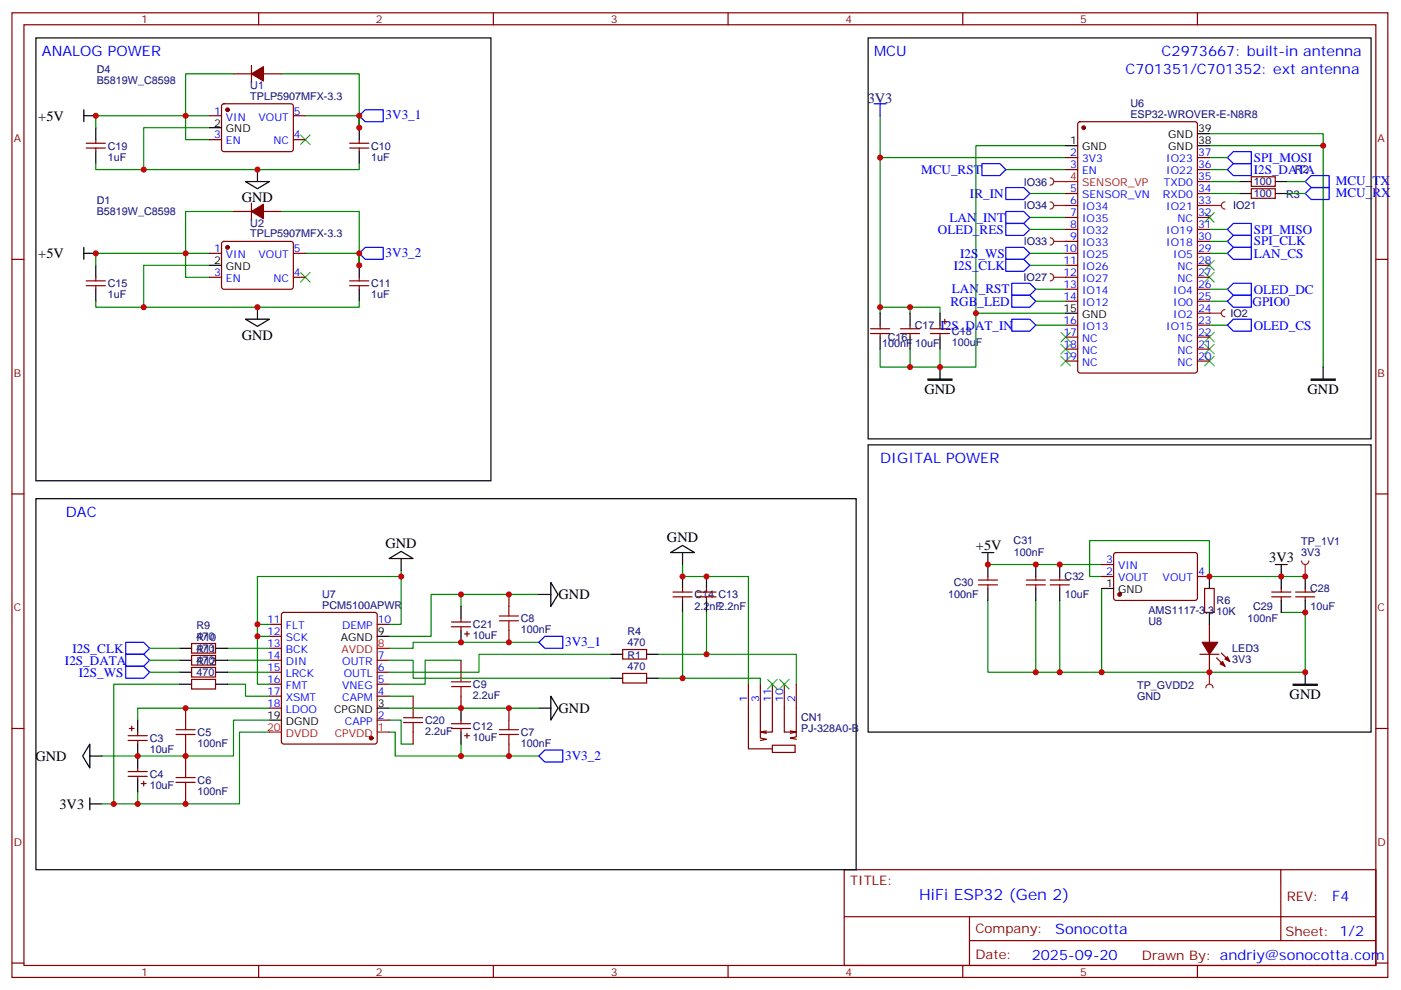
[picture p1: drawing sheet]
<svg xmlns="http://www.w3.org/2000/svg" width="413mm" height="292mm" viewBox="0 0 413 292" stroke-linecap="round" stroke-linejoin="round" font-family="sans-serif">
<g fill="none" stroke="#870000" stroke-width=".35">
<path d="M3.5 3.8h405.4v284.3h-405.4zM7.1 7.3h398.2v277.3h-398.2zM76.2 3.8v3.5M145.3 3.8v3.5M214.5 3.8v3.5M283.6 3.8v3.5M352.8 3.8v3.5M368.7 55.6h7v2.9h-7zM368.7 52.1h7v2.8h-7zM3.5 76.4h3.6M405.3 76.4h3.6M256.5 96.9h5.6"/>
<path d="M256.5 98.3h5.6M259.3 95.8v1.1M259.3 98.3v1.1M265.3 96.9h5.6M265.3 98.3h5.6M268.1 95.8v1.1M268.1 98.3v1.1M274.1 96.9h5.7M274.1 98.3h5.7M276.9 95.8v1.1M276.9 98.3v1.1M277.6 94.8h1.4"/>
<path d="M278.3 94.1v1.4M3.5 145.6h3.6M405.3 145.6h3.6M3.5 214.7h3.6M405.3 214.7h3.6M248.7 256.4h156.6v28.2h-156.6zM377.3 256.4v20.9M248.7 270.2h156.5M285.6 277.3h119.6M285.6 270.2v14.1M3.5 283.9h3.6M76.2 284.6v3.5"/>
<path d="M145.3 284.6v3.5M214.5 284.6v3.5M283.6 284.6v3.5M352.8 284.6v3.5M405.3 283.9h3.6"/>
</g>
<g fill="none" stroke="#008700" stroke-width=".35">
<path d="M259.3 34.1v12.4h54.7M356.3 39.4h33.5v68.8M259.3 46.5v45.8M296.3 50h17.7M303.4 57h10.6M314 42.9h-26.5v49.4M356.3 57h8.8M356.3 50h5.3M356.3 42.9h33.5M356.3 53.5h8.8M356.3 46.5h5.3M303.4 78.2h10.6"/>
<path d="M303.4 64.1h10.6M303.4 74.7h10.6M356.3 67.6h5.3M356.3 74.7h5.3M356.3 71.2h5.3M259.3 90.6h8.8v1.7M268.1 90.6h8.8v1.7M305.2 88.8h8.8M305.2 85.3h8.8M314 92.3h-26.5v15.9h-10.6v-5.3M356.3 88.8h5.3M259.3 102.9v5.3h8.8"/>
<path d="M268.1 102.9v5.3h8.8"/>
</g>
<g fill="none" stroke="#00f" stroke-width=".35">
<path d="M257.5 30.6h3.6M259.3 30.6v3.5M289.3 48.2h5.3l1.7 1.8-1.7 1.8h-5.3zM296.3 55.3h5.3l1.8 1.7-1.8 1.8h-5.3zM361.6 50l1.8-1.8h5.3v3.6h-5.3zM361.6 46.5l1.8-1.8h5.3v3.5h-5.3zM384.5 53.5l1.8-1.7h5.3v3.5h-5.3zM384.5 57l1.8-1.7h5.3v3.5h-5.3zM296.3 62.3h5.3l1.8 1.8-1.8 1.8h-5.3zM296.3 72.9h5.3l1.8 1.8-1.8 1.7h-5.3zM296.3 76.4h5.3l1.8 1.8-1.8 1.8h-5.3zM361.6 67.6l1.8-1.7h5.3v3.5h-5.3z"/>
<path d="M361.6 71.2l1.8-1.8h5.3v3.5h-5.3zM361.6 74.7l1.8-1.8h5.3v3.5h-5.3zM298.1 83.5h5.3l1.8 1.8-1.8 1.7h-5.3zM298.1 87h5.3l1.8 1.8-1.8 1.8h-5.3zM361.6 88.8l1.8-1.8h5.3v3.6h-5.3z"/>
</g>
<path d="M273.4 111.7h7.1v.4h-7.1zM386.3 111.7h7v.4h-7z" fill="#000" stroke="#000" stroke-width=".35"/>
<g fill="none" stroke="#000" stroke-width=".35">
<path d="M255.8 11.2h148.1v118.2h-148.1zM365.1 57h3.6M365.1 53.5h3.6M375.7 57h3.5M375.7 53.5h3.5M259.3 92.3v3.5M259.3 99.4v3.5M268.1 92.3v3.5M268.1 99.4v3.5M276.9 92.3v3.5M276.9 99.4v3.5M276.9 108.2v3.5"/>
<path d="M389.8 108.2v3.5"/>
</g>
<g fill="none" stroke="#3c3" stroke-width=".35">
<path d="M354.9 76.8l2.8 2.8M354.9 62.7l2.8 2.8M357.7 76.8l-2.8 2.8M357.7 62.7l-2.8 2.8M312.6 98l2.8 2.8M315.4 98l-2.8 2.8M354.9 80.3l2.8 2.8M354.9 98l2.8 2.8M357.7 80.3l-2.8 2.8M357.7 98l-2.8 2.8M312.6 101.5l2.8 2.8M312.6 105l2.8 2.8"/>
<path d="M315.4 105l-2.8 2.8M315.4 101.5l-2.8 2.8M354.9 105l2.8 2.8M354.9 101.5l2.8 2.8M357.7 105l-2.8 2.8M357.7 101.5l-2.8 2.8"/>
</g>
<path d="M356.3 92.3h3.5M360.9 91.3a1.06 1.06 0 0 0-1.1 1 1.06 1.06 0 0 0 1.1 1.1" fill="none" stroke="#8c2424" stroke-width=".35"/>
<circle cx="356.3" cy="92.3" r=".18" fill="#8c2424"/>
<path d="M309.4 52.5a1.06 1.06 0 0 1 1 1 1.06 1.06 0 0 1-1 1.1M310.4 53.5h3.6" fill="none" stroke="#8c2424" stroke-width=".35"/>
<circle cx="314" cy="53.5" r=".18" fill="#8c2424"/>
<g fill="none" stroke="#a10000" stroke-width=".35">
<path d="M149.9 178.8v2.8M135.8 198.2v2.8M147.1 183h5.7M147.1 181.6h5.7M149.9 183v2.8M51.9 216.5h5.6M51.9 215.1h5.6M54.7 212.3v2.8M54.7 216.5v2.8M118.9 211.6h5.6M118.9 213h5.6M121.7 208.7v2.9"/>
<path d="M121.7 213v2.8M133 201h5.6M133 202.4h5.6M135.8 202.4v2.8M147.1 216.5h5.7M147.1 215.1h5.7M149.9 212.3v2.8M149.9 216.5v2.8M51.9 230.6h5.6M51.9 229.2h5.6M54.7 226.4v2.8M54.7 230.6v2.8"/>
</g>
<g fill="none" stroke="#870000" stroke-width=".35">
<path d="M74.1 19.3v4.9M68.8 21.8h5.3M77.6 21.8h5.3M25.4 43.6h5.6M25.4 42.2h5.6M28.2 41.2v1M28.2 43.6v1.1M74.1 59.9v4.9M103 43.6h5.7M103 42.2h5.7M105.8 41.2v1M105.8 43.6v1.1"/>
<path d="M68.8 62.3h5.3M77.6 62.3h5.3M25.4 84.2h5.6M25.4 82.8h5.6M28.2 81.7v1.1M28.2 84.2v1.1M103 84.2h5.7M103 82.8h5.7M105.8 81.7v1.1M105.8 84.2v1.1M149.9 175.2v3.6M198.3 175.9h5.6"/>
<path d="M198.3 174.5h5.6M201.1 173.5v1M201.1 175.9v1.1M205.3 175.9h5.7M205.3 174.5h5.7M208.1 173.5v1M208.1 175.9v1.1M288.2 172.4h5.7M288.2 171h5.7M291 169.9v1.1M291 172.4v1.1M302.3 172.4h5.7"/>
<path d="M302.3 171h5.7M305.2 169.9v1.1M305.2 172.4v1.1M309.4 172.4h5.6M309.4 171h5.6M312.2 169.9v1.1M312.2 172.4v1.1M324.6 169.9h3.5M324.6 166.4h3.5M328.3 163.1l.5-.2h23.5l.5 .7-.1 13-.6 .4-23.6-.1-.4-.6v-12.7zM352.8 169.9h3.5M354.9 173.5h2.8v7h-2.8z"/>
<path d="M374.6 175.9h5.7M374.6 174.5h5.7M377.5 173.5v1M377.5 175.9v1.1M381.7 175.9h5.6M381.7 174.5h5.6M384.5 173.5v1M384.5 175.9v1.1M79.4 198.2h3.5M79.4 194.6h3.5M79.4 184h3.5M79.4 187.6h3.5"/>
<path d="M79.4 191.1h3.5M83.1 180.7l.5-.2h26.8l.5 .2 .2 .5v37.4l-.2 .5-.5 .2h-26.8l-.5-.2-.2-.5v-37.4zM111.1 198.2h3.6M111.1 194.6h3.6M111.1 184h3.6M133 184.7h5.6M133 183.3h5.6M135.8 182.3v1M135.8 184.7v1.1M135.8 194.6v3.6M136.9 186.9h1.4M137.6 186.2v1.4"/>
<path d="M149.9 185.8v3.5M183.4 198.5h7.1v2.8h-7.1zM183.4 191.5h7.1v2.8h-7.1zM353.5 192.9h5.6M356.3 184v5.3M356.3 192.9v5.3M358.4 193.9l2.5 2.5M359.8 192.5l2.5 2.5M37.7 216.9h5.7M37.7 218.3h5.7M38.1 214.7h1.4M38.8 214v1.4"/>
<path d="M40.6 215.8v1.1M40.6 218.3v1M54.7 208.7v3.6M54.7 219.3v7.1M79.4 205.2h3.5M79.4 201.7h3.5M79.4 208.7h3.5M111.1 212.3h3.6M111.1 205.2h3.6M111.1 201.7h3.6M121.7 205.2v3.5M121.7 215.8v3.5"/>
<path d="M133 214.7h5.6M133 213.3h5.6M135.8 205.2v3.5M135.8 212.3v1M135.8 214.7v1.1M136.9 216.9h1.4M137.6 216.1v1.5M149.9 208.7v3.6M149.9 219.3v3.5M37.7 228.8h5.7M37.7 227.4h5.7M40.6 226.4v1"/>
<path d="M40.6 228.8v1.1M41.6 231h1.4M42.3 230.3v1.4M54.7 233.4v3.6"/>
</g>
<g fill="none" stroke="#008700" stroke-width=".35">
<path d="M61.7 37.6h-19.4v12.4M61.7 34.1h-33.5v3.5M68.8 21.8h-14.1v19.4h7M82.9 21.8h22.9v15.8M90 34.1h15.8v3.5M105.8 34.1v3.5M28.2 48.2v1.8h77.6v-1.8M61.7 78.2h-19.4v12.4M61.7 74.7h-33.5v3.5M68.8 62.3h-14.1v19.4h7M82.9 62.3h22.9v15.9M90 74.7h15.8v3.5"/>
<path d="M105.8 74.7v3.5M28.2 88.8v1.8h77.6v-1.8M118.2 169.9h-42.4v14.1h3.6M118.2 168.2v15.8h-3.5M135.8 175.2v3.6M158.7 175.2h-31.7v12.4h-12.3M201.1 166.4v3.5h19.4v31.8M291 177v21.2h93.5v-17.7h-7M291 166.4h33.6M305.2 177v21.2M312.2 177v21.2M324.6 169.9h-3.6v-10.6h35.3v10.6"/>
<path d="M324.6 173.5v24.7M377.5 169.9h7M67 191.1h12.4M67 194.6h12.4M67 198.2h12.4M75.8 184v17.7h3.6M75.8 187.6h3.6M114.7 194.6h7v5.3h58.2M135.8 194.6h-10.6v7.1h-10.5M158.7 189.3h-37v1.8h-7M179.9 192.9h-38.8v5.3h-26.4M201.1 199.9h22.9v1.8"/>
<path d="M201.1 180.5v19.4h-7.1M208.1 192.9h26.5v8.8M208.1 180.5v12.4h-14.1M52.9 201.7h-19.4v35.3M67 201.7h5.3v3.5h7.1M79.4 215.8h-8.8v21.2h-40.6M79.4 212.3h-10.6v10.5h-38.8M79.4 208.7h-38.8v3.6M114.7 212.3h3.5v7h3.5M114.7 215.8h1.7v7h42.3M114.7 208.7h44M114.7 205.2h7"/>
<path d="M135.8 219.3v3.5M40.6 233.4v3.6"/>
</g>
<g fill="none" stroke="#000" stroke-width=".35">
<path d="M10.6 11.2h134v130.5h-134zM24.7 32.3v3.6M24.7 34.1h3.5M28.2 37.6v3.6M105.8 37.6v3.6M28.2 44.7v3.5M72.3 53.5h7.1l-3.6 2.1zM75.8 50v3.5M105.8 44.7v3.5M24.7 74.7h3.5M24.7 72.9v3.5M28.2 78.2v3.5"/>
<path d="M105.8 78.2v3.5M28.2 85.3v3.5M72.3 94.1h7.1l-3.6 2.1zM75.8 90.6v3.5M105.8 85.3v3.5M255.8 131.1h148.1v84.7h-148.1zM10.6 147h241.6v109.4h-241.6zM114.7 164.6l3.5-2.1 3.5 2.1zM118.2 164.6v3.6M135.8 178.8v3.5M158.7 175.2h3.6M162.3 171.7l2.1 3.5-2.1 3.6z"/>
<path d="M197.6 162.9l3.5-2.1 3.5 2.1zM201.1 162.9v3.5M201.1 169.9v3.6M201.1 177v3.5M208.1 169.9v3.6M208.1 177v3.5M289.3 162.9h3.5M291 162.9v7M291 173.5v3.5M305.2 166.4v3.5M305.2 173.5v3.5M312.2 166.4v3.5"/>
<path d="M312.2 173.5v3.5M324.6 173.5h3.5M356.3 169.9v3.6M375.7 166.4h3.5M377.5 166.4v7.1M377.5 177v3.5M384.5 169.9v3.6M384.5 177v3.5M111.1 187.6h3.6M135.8 185.8v3.5M179.9 199.9h3.5M179.9 192.9h3.5"/>
<path d="M190.5 199.9h3.5M190.5 192.9h3.5M356.3 180.5v3.5M384.5 198.2v3.5M26.5 219.3v7.1l-2.2-3.6zM40.6 212.3v3.5M40.6 219.3v7.1M79.4 212.3h3.5M111.1 208.7h3.6M135.8 208.7v3.6M135.8 215.8v3.5M158.7 208.7h3.6"/>
<path d="M162.3 205.2l2.1 3.5-2.1 3.6zM26.5 237h3.5M26.5 235.2v3.5M26.5 222.8h3.5M40.6 229.9v3.5"/>
</g>
<path d="M88.5 39.8l2.9 2.8M91.4 39.8l-2.9 2.8M88.5 80.3l2.9 2.8M91.4 80.3l-2.9 2.8" fill="none" stroke="#3c3" stroke-width=".35"/>
<g fill="#870000" stroke="#870000" stroke-width=".35">
<path d="M74.1 62.3l3.5-2.1v4.3z"/>
<path d="M74.1 21.8l3.5-2.2v4.3z"/>
<path d="M359.5 195.7l.7-.7 .7 1.4z"/>
<path d="M361.6 193.6l.7 1.4-1.4-.7z"/>
<path d="M354.2 189.3h4.6l-2.5 3.6z"/>
<circle cx="109.4" cy="217.6" r=".53"/>
<circle cx="329.8" cy="175.2" r=".53"/>
</g>
<path d="M105.8 34.1l1.8-1.8h5.3v3.6h-5.3zM105.8 74.7l1.8-1.8h5.3v3.5h-5.3zM37 189.3h5.3l1.8 1.8-1.8 1.8h-5.3zM37 196.4h5.3l1.8 1.8-1.8 1.7h-5.3zM37 192.9h5.3l1.8 1.7-1.8 1.8h-5.3zM158.7 189.3l1.8-1.7h5.3v3.5h-5.3zM158.7 222.8l1.8-1.7h5.3v3.5h-5.3z" fill="none" stroke="#00f" stroke-width=".35"/>
<path d="M111.1 191.1h3.6M79.4 215.8h3.5M111.1 215.8h3.6" fill="none" stroke="#f00" stroke-width=".35"/>
<path d="M381 201.7h7.1v.3h-7.1z" fill="#000" stroke="#000" stroke-width=".35"/>
<path d="M309.4 70.1a1.06 1.06 0 0 1 1 1.1 1.06 1.06 0 0 1-1 1M310.4 71.2h3.6" fill="none" stroke="#8c2424" stroke-width=".35"/>
<circle cx="314" cy="71.2" r=".18" fill="#8c2424"/>
<path d="M309.4 59.5a1.06 1.06 0 0 1 1 1.1 1.06 1.06 0 0 1-1 1M310.4 60.6h3.6" fill="none" stroke="#8c2424" stroke-width=".35"/>
<circle cx="314" cy="60.6" r=".18" fill="#8c2424"/>
<path d="M356.3 95.8h5.3M356.3 85.3h5.3" fill="none" stroke="#008700" stroke-width=".35"/>
<path d="M361.6 85.3l1.8-1.8h5.3v3.5h-5.3z" fill="none" stroke="#00f" stroke-width=".35"/>
<path d="M360.9 59.5a1.06 1.06 0 0 0-1.1 1.1 1.06 1.06 0 0 0 1.1 1M356.3 60.6h3.5" fill="none" stroke="#8c2424" stroke-width=".35"/>
<circle cx="356.3" cy="60.6" r=".18" fill="#8c2424"/>
<path d="M309.4 80.7a1.06 1.06 0 0 1 1 1 1.06 1.06 0 0 1-1 1.1M310.4 81.7h3.6" fill="none" stroke="#8c2424" stroke-width=".35"/>
<circle cx="314" cy="81.7" r=".18" fill="#8c2424"/>
<path d="M296.3 65.9h5.3l1.8 1.7-1.8 1.8h-5.3zM361.6 95.8l1.8-1.7h5.3v3.5h-5.3z" fill="none" stroke="#00f" stroke-width=".35"/>
<path d="M303.4 67.6h10.6M44.1 191.1h8.8M44.1 194.6h8.8M44.1 198.2h8.8" fill="none" stroke="#008700" stroke-width=".35"/>
<path d="M52.9 191.1h3.5M52.9 194.6h3.5M52.9 198.2h3.5M63.5 191.1h3.5M63.5 194.6h3.5M63.5 198.2h3.5M52.9 201.7h3.5M63.5 201.7h3.5" fill="none" stroke="#000" stroke-width=".35"/>
<path d="M56.4 189.7h7.1v2.8h-7.1zM56.4 193.2h7.1v2.8h-7.1zM56.4 196.7h7.1v2.9h-7.1zM56.4 200.3h7.1v2.8h-7.1z" fill="none" stroke="#870000" stroke-width=".35"/>
<path d="M383.5 165.3a1.06 1.06 0 0 0 1 1.1 1.06 1.06 0 0 0 1.1-1.1M384.5 166.4v3.5" fill="none" stroke="#8c2424" stroke-width=".35"/>
<circle cx="384.5" cy="169.9" r=".18" fill="#8c2424"/>
<path d="M356.3 169.9h21.2" fill="none" stroke="#008700" stroke-width=".35"/>
<path d="M356.3 198.2v3.5M355.2 202.7a1.06 1.06 0 0 1 1.1-1 1.06 1.06 0 0 1 1.1 1" fill="none" stroke="#8c2424" stroke-width=".35"/>
<circle cx="356.3" cy="198.2" r=".18" fill="#8c2424"/>
<g fill="none" stroke="#870000" stroke-width=".35">
<path d="M61.7 34.1h3.6M65.5 30.8l.5-.2h20l.4 .7v13l-.7 .4-20-.1-.4-.6v-12.7zM86.4 34.1h3.6M317.7 36.1l.5-.2h33.9l.6 .4 .1 73-.5 .6-34.1 .1-.6-.5-.1-72.9zM61.7 41.2h3.6M86.4 41.2h3.6M314 46.5h3.5M314 50h3.5M314 57h3.5M352.8 46.5h3.5M352.8 50h3.5M352.8 53.5h3.5"/>
<path d="M352.8 57h3.5M61.7 74.7h3.6M65.5 71.4l.5-.2h20l.4 .7v12.9l-.7 .5-20-.1-.4-.6v-12.7zM86.4 74.7h3.6M314 60.6h3.5M314 64.1h3.5M314 67.6h3.5M314 71.2h3.5M314 74.7h3.5M314 78.2h3.5M352.8 60.6h3.5M352.8 64.1h3.5"/>
<path d="M352.8 67.6h3.5M352.8 71.2h3.5M352.8 74.7h3.5M352.8 78.2h3.5M61.7 81.7h3.6M86.4 81.7h3.6M314 81.7h3.5M314 85.3h3.5M314 88.8h3.5M314 95.8h3.5M314 99.4h3.5M352.8 81.7h3.5"/>
<path d="M352.8 85.3h3.5M352.8 88.8h3.5M352.8 92.3h3.5M352.8 95.8h3.5M352.8 99.4h3.5M314 102.9h3.5M314 106.4h3.5M352.8 102.9h3.5M352.8 106.4h3.5M220.5 201.7v19h7M224 201.7v15.9l1.8 .3-1.8 .4M225.8 215.4l-1.8 .4"/>
<path d="M227.5 219.7h6.7v2.1h-6.7zM227.5 201.7v14.1h-3.5l1.8 .3M231.1 201.7v14.1h3.5l-1.8-.4M234.6 201.7v15.5l-1.8 .4 1.8 .3M234.6 215.8l-1.8 .3"/>
</g>
<path d="M226.1 200.3l2.9 2.8M229 200.3l-2.9 2.8M229.7 200.3l2.8 2.8M232.5 200.3l-2.8 2.8" fill="none" stroke="#3c3" stroke-width=".35"/>
<path d="M61.7 37.6h3.6M352.8 39.4h3.5M314 42.9h3.5M352.8 42.9h3.5M61.7 78.2h3.6M314 92.3h3.5" fill="none" stroke="#000" stroke-width=".35"/>
<path d="M314 53.5h3.5" fill="none" stroke="#f00" stroke-width=".35"/>
<g fill="#870000" stroke="#870000" stroke-width=".35">
<circle cx="319.3" cy="37.6" r=".53"/>
<circle cx="67" cy="32.3" r=".53"/>
<circle cx="67" cy="72.9" r=".53"/>
</g>
<path d="M379.2 53.5h5.3M379.2 57h5.3M305.2 95.8h8.8" fill="none" stroke="#008700" stroke-width=".35"/>
<path d="M298.1 94.1h5.3l1.8 1.7-1.8 1.8h-5.3z" fill="none" stroke="#00f" stroke-width=".35"/>
<g fill="#c00">
<circle cx="259.3" cy="46.5" r=".88"/>
<circle cx="259.3" cy="90.6" r=".88"/>
<circle cx="276.9" cy="108.2" r=".88"/>
<circle cx="268.1" cy="108.2" r=".88"/>
<circle cx="268.1" cy="90.6" r=".88"/>
<circle cx="389.8" cy="42.9" r=".88"/>
<circle cx="287.5" cy="92.3" r=".88"/>
<circle cx="105.8" cy="78.2" r=".88"/>
<circle cx="105.8" cy="37.6" r=".88"/>
<circle cx="42.3" cy="90.6" r=".88"/>
<circle cx="75.8" cy="90.6" r=".88"/>
<circle cx="42.3" cy="50" r=".88"/>
<circle cx="75.8" cy="50" r=".88"/>
<circle cx="28.2" cy="74.7" r=".88"/>
<circle cx="54.7" cy="74.7" r=".88"/>
<circle cx="105.8" cy="74.7" r=".88"/>
<circle cx="105.8" cy="34.1" r=".88"/>
<circle cx="54.7" cy="34.1" r=".88"/>
<circle cx="28.2" cy="34.1" r=".88"/>
<circle cx="208.1" cy="169.9" r=".88"/>
<circle cx="201.1" cy="169.9" r=".88"/>
<circle cx="33.5" cy="237" r=".88"/>
<circle cx="149.9" cy="175.2" r=".88"/>
<circle cx="149.9" cy="189.3" r=".88"/>
<circle cx="149.9" cy="208.7" r=".88"/>
<circle cx="149.9" cy="222.8" r=".88"/>
<circle cx="135.8" cy="175.2" r=".88"/>
<circle cx="135.8" cy="222.8" r=".88"/>
<circle cx="135.8" cy="189.3" r=".88"/>
<circle cx="40.6" cy="237" r=".88"/>
<circle cx="54.7" cy="237" r=".88"/>
<circle cx="54.7" cy="208.7" r=".88"/>
<circle cx="54.7" cy="222.8" r=".88"/>
<circle cx="75.8" cy="184" r=".88"/>
<circle cx="75.8" cy="187.6" r=".88"/>
<circle cx="118.2" cy="169.9" r=".88"/>
<circle cx="135.8" cy="208.7" r=".88"/>
<circle cx="40.6" cy="222.8" r=".88"/>
<circle cx="201.1" cy="199.9" r=".88"/>
<circle cx="208.1" cy="192.9" r=".88"/>
<circle cx="324.6" cy="198.2" r=".88"/>
<circle cx="312.2" cy="198.2" r=".88"/>
<circle cx="305.2" cy="198.2" r=".88"/>
<circle cx="356.3" cy="198.2" r=".88"/>
<circle cx="384.5" cy="198.2" r=".88"/>
<circle cx="356.3" cy="169.9" r=".88"/>
<circle cx="312.2" cy="166.4" r=".88"/>
<circle cx="384.5" cy="180.5" r=".88"/>
<circle cx="377.5" cy="169.9" r=".88"/>
<circle cx="291" cy="166.4" r=".88"/>
<circle cx="305.2" cy="166.4" r=".88"/>
<circle cx="384.5" cy="169.9" r=".88"/>
</g>
<text font-size="4.6" fill="#00f" x="270.8" y="265.4">HiFi ESP32 (Gen 2)</text>
<g font-size="4.2" fill="#00f">
<text x="12.3" y="16.5">ANALOG POWER</text>
<text x="257.5" y="16.5">MCU</text>
<text x="342.2" y="16.5">C2973667: built-in antenna</text>
<text x="331.6" y="21.8">C701351/C701352: ext antenna</text>
<text x="259.3" y="136.4">DIGITAL POWER</text>
<text x="19.4" y="152.3">DAC</text>
<text x="392.5" y="265.6">F4</text>
<text x="310.9" y="275.2">Sonocotta</text>
<text x="304" y="283">2025-09-20</text>
</g>
<g font-size="4.2">
<text x="11.3" y="35.5">+5V</text>
<text x="71.3" y="59.6">GND</text>
<text x="11.3" y="76.1">+5V</text>
<text x="71.3" y="100.2">GND</text>
<text x="272.3" y="116">GND</text>
<text x="385.2" y="116">GND</text>
<text x="113.6" y="161.4">GND</text>
<text x="196.5" y="159.7">GND</text>
<text x="287.5" y="162.2">+5V</text>
<text x="373.9" y="165.7">3V3</text>
<text x="164.6" y="176.6">GND</text>
<text x="379.9" y="206">GND</text>
<text x="164.6" y="210.1">GND</text>
<text x="10.5" y="224.2">GND</text>
<text x="17.5" y="238.4">3V3</text>
</g>
<text font-size="4.2" fill="#000080" x="255.7" y="30.3">3V3</text>
<g font-size="3.9" fill="#00f">
<text x="113.6" y="35.2">3V3_1</text>
<text x="369.4" y="47.7">SPI_MOSI</text>
<text x="271.4" y="51.2">MCU_RST</text>
<text x="369.4" y="51.2">I2S_DATA</text>
<text x="285.8" y="58.3">IR_IN</text>
<text x="393.5" y="54.7">MCU_TX</text>
<text x="393.6" y="58.2">MCU_RX</text>
<text x="279.7" y="65.4">LAN_INT</text>
<text x="276.3" y="68.9">OLED_RES</text>
<text x="369.4" y="68.9">SPI_MISO</text>
<text x="113.6" y="75.8">3V3_2</text>
<text x="282.9" y="75.9">I2S_WS</text>
<text x="369.4" y="72.4">SPI_CLK</text>
<text x="369.4" y="76">LAN_CS</text>
<text x="281" y="79.5">I2S_CLK</text>
<text x="280.4" y="86.5">LAN_RST</text>
<text x="369.4" y="86.6">OLED_DC</text>
<text x="280" y="90.1">RGB_LED</text>
<text x="369" y="90.1">GPIO0</text>
<text x="277.1" y="97.1">I2S_DAT_IN</text>
<text x="369.4" y="97.1">OLED_CS</text>
<text x="166.5" y="190.5">3V3_1</text>
<text x="19.1" y="196">I2S_DATA</text>
<text x="21.3" y="192.5">I2S_CLK</text>
<text x="23.3" y="199.6">I2S_WS</text>
<text x="166.5" y="224">3V3_2</text>
</g>
<g font-size="3.9" fill="#800">
<text x="250.5" y="260.9">TITLE:</text>
<text x="379.1" y="265.6">REV:</text>
<text x="287.4" y="275.1">Company:</text>
<text x="378.7" y="275.8">Sheet: 1/2</text>
<text x="287.4" y="282.8">Date:</text>
<text x="336.4" y="282.9">Drawn By: andriy@sonocotta.com</text>
</g>
<g font-size="3.2" fill="#800">
<text x="41.6" y="6.8">1</text>
<text x="110.8" y="6.8">2</text>
<text x="179.9" y="6.8">3</text>
<text x="249.1" y="6.8">4</text>
<text x="318.2" y="6.8">5</text>
<text x="4.1" y="41.9">A</text>
<text x="405.9" y="41.9">A</text>
<text x="4.1" y="111">B</text>
<text x="405.9" y="111">B</text>
<text x="4.1" y="180.2">C</text>
<text x="405.9" y="180.2">C</text>
<text x="4.1" y="249.3">D</text>
<text x="405.9" y="249.3">D</text>
<text x="41.6" y="287.6">1</text>
<text x="110.8" y="287.6">2</text>
<text x="179.9" y="287.6">3</text>
<text x="249.1" y="287.6">4</text>
<text x="318.2" y="287.6">5</text>
</g>
<g font-size="3.2" fill="#000080">
<text x="28.5" y="21.5">D4</text>
<text x="28.5" y="24.8">B5819W_C8598</text>
<text x="73.7" y="29.4">TPLP5907MFX-3.3</text>
<text x="73.7" y="26.2">U1</text>
<text x="333" y="34.6">ESP32-WROVER-E-N8R8</text>
<text x="333" y="31.5">U6</text>
<text x="31.7" y="47.3">1uF</text>
<text x="31.7" y="44.2">C19</text>
<text x="109.4" y="47.3">1uF</text>
<text x="109.4" y="44.2">C10</text>
<text x="381.5" y="51.1">R2</text>
<text x="301.6" y="54.7">IO36</text>
<text x="369.4" y="58.2">100</text>
<text x="369.4" y="54.6">100</text>
<text x="378.9" y="58.2">R3</text>
<text x="28.5" y="63.4">B5819W_C8598</text>
<text x="28.5" y="60.1">D1</text>
<text x="301.6" y="61.7">IO34</text>
<text x="363.3" y="61.7">IO21</text>
<text x="73.7" y="70">TPLP5907MFX-3.3</text>
<text x="73.7" y="66.8">U2</text>
<text x="301.6" y="72.3">IO33</text>
<text x="301.6" y="82.9">IO27</text>
<text x="31.7" y="87.9">1uF</text>
<text x="31.7" y="84.7">C15</text>
<text x="109.4" y="87.9">1uF</text>
<text x="109.4" y="84.7">C11</text>
<text x="362.5" y="93.5">IO2</text>
<text x="261.6" y="100.5">C16</text>
<text x="269.5" y="97">C17</text>
<text x="280.5" y="101.9">100uF</text>
<text x="280.5" y="98.7">C18</text>
<text x="259.9" y="102.3">100nF</text>
<text x="269.6" y="102.3">10uF</text>
<text x="298.6" y="160.5">C31</text>
<text x="383.4" y="160.8">TP_1V1</text>
<text x="298.7" y="164">100nF</text>
<text x="383.4" y="164">3V3</text>
<text x="281" y="172.8">C30</text>
<text x="313.6" y="171.1">C32</text>
<text x="94.9" y="179.5">PCM5100APWR</text>
<text x="94.9" y="176.2">U7</text>
<text x="204.6" y="179.7">2.2nF2.2nF</text>
<text x="204.6" y="176.4">C14 C13</text>
<text x="279.3" y="176.4">100nF</text>
<text x="313.7" y="176.4">10uF</text>
<text x="358.4" y="178.1">R6</text>
<text x="369.2" y="179.9">C29</text>
<text x="385.9" y="174.6">C28</text>
<text x="386.1" y="179.9">10uF</text>
<text x="57.9" y="185.5">R9</text>
<text x="139.3" y="185.2">C21</text>
<text x="153.5" y="183.4">C8</text>
<text x="338.3" y="181">AMS1117-3.3</text>
<text x="338.3" y="184.3">U8</text>
<text x="358.4" y="181.3">10K</text>
<text x="367.5" y="183.4">100nF</text>
<text x="57.9" y="188.6">470</text>
<text x="57.9" y="189">R10</text>
<text x="139.3" y="188.5">10uF</text>
<text x="153.5" y="186.6">100nF</text>
<text x="184.9" y="190.4">470</text>
<text x="184.9" y="187.1">R4</text>
<text x="57.9" y="192.2">470</text>
<text x="57.9" y="195.7">470</text>
<text x="57.9" y="192.6">R11</text>
<text x="57.9" y="196.1">R12</text>
<text x="184.9" y="197.4">470</text>
<text x="184.9" y="194.2">R1</text>
<text x="363" y="195.5">3V3</text>
<text x="363" y="192.2">LED3</text>
<text x="57.9" y="199.2">470</text>
<text x="139.3" y="202.8">C9</text>
<text x="335" y="203.2">TP_GVDD2</text>
<text x="139.3" y="206.1">2.2uF</text>
<text x="335" y="206.3">GND</text>
<text x="125.2" y="213.4">C20</text>
<text x="139.3" y="215.2">C12</text>
<text x="236" y="215.7">PJ-328A0-B</text>
<text x="236" y="212.6">CN1</text>
<text x="44.1" y="222">10uF</text>
<text x="44.1" y="218.7">C3</text>
<text x="58.2" y="220.2">100nF</text>
<text x="58.2" y="217">C5</text>
<text x="125.2" y="216.6">2.2uF</text>
<text x="139.3" y="218.5">10uF</text>
<text x="153.5" y="220.2">100nF</text>
<text x="153.5" y="217">C7</text>
<text x="44.1" y="232.6">10uF</text>
<text x="44.1" y="229.3">C4</text>
<text x="58.2" y="231.1">C6</text>
<text x="58.2" y="234.3">100nF</text>
</g>
<g font-size="3.2" fill="#00f">
<text x="63.1" y="33.8">1</text>
<text x="66.6" y="35.5">VIN</text>
<text x="76.2" y="35.5">VOUT</text>
<text x="86.6" y="33.8">5</text>
<text x="63.1" y="40.8">3</text>
<text x="86.6" y="40.8">4</text>
<text x="66.6" y="42.6">EN</text>
<text x="80.5" y="42.6">NC</text>
<text x="315.3" y="46.1">2</text>
<text x="318.8" y="47.9">3V3</text>
<text x="343.6" y="47.9">IO23</text>
<text x="353" y="46.1">37</text>
<text x="315.3" y="49.6">3</text>
<text x="318.8" y="51.4">EN</text>
<text x="343.6" y="51.4">IO22</text>
<text x="353" y="49.6">36</text>
<text x="353" y="53.2">35</text>
<text x="315.3" y="56.7">5</text>
<text x="318.8" y="58.5">SENSOR_VN</text>
<text x="342.6" y="58.5">RXD0</text>
<text x="342.9" y="54.9">TXD0</text>
<text x="353" y="56.7">34</text>
<text x="315.3" y="63.7">7</text>
<text x="315.3" y="60.2">6</text>
<text x="318.8" y="65.5">IO35</text>
<text x="318.8" y="62">IO34</text>
<text x="343.6" y="62">IO21</text>
<text x="346.9" y="65.5">NC</text>
<text x="353" y="60.2">33</text>
<text x="353" y="63.7">32</text>
<text x="315.3" y="70.8">9</text>
<text x="315.3" y="67.3">8</text>
<text x="318.8" y="69">IO32</text>
<text x="343.6" y="69">IO19</text>
<text x="353" y="67.3">31</text>
<text x="353" y="70.8">30</text>
<text x="63.1" y="74.3">1</text>
<text x="66.6" y="76.1">VIN</text>
<text x="76.2" y="76.1">VOUT</text>
<text x="86.6" y="74.3">5</text>
<text x="313.3" y="77.9">11</text>
<text x="313.3" y="74.3">10</text>
<text x="318.8" y="76.1">IO25</text>
<text x="318.8" y="72.6">IO33</text>
<text x="343.6" y="72.6">IO18</text>
<text x="345.6" y="76.1">IO5</text>
<text x="353" y="74.3">29</text>
<text x="353" y="77.9">28</text>
<text x="63.1" y="81.4">3</text>
<text x="66.6" y="83.1">EN</text>
<text x="80.5" y="83.1">NC</text>
<text x="86.6" y="81.4">4</text>
<text x="313.3" y="81.4">12</text>
<text x="318.8" y="83.1">IO27</text>
<text x="318.8" y="79.6">IO26</text>
<text x="346.9" y="79.6">NC</text>
<text x="346.9" y="83.1">NC</text>
<text x="353" y="81.4">27</text>
<text x="313.3" y="88.4">14</text>
<text x="313.3" y="84.9">13</text>
<text x="318.8" y="86.7">IO14</text>
<text x="345.6" y="86.7">IO4</text>
<text x="353" y="84.9">26</text>
<text x="353" y="88.4">25</text>
<text x="313.3" y="95.5">16</text>
<text x="318.8" y="90.2">IO12</text>
<text x="345.6" y="90.2">IO0</text>
<text x="345.6" y="93.7">IO2</text>
<text x="353" y="92">24</text>
<text x="353" y="95.5">23</text>
<text x="313.3" y="99">17</text>
<text x="318.8" y="100.8">NC</text>
<text x="318.8" y="97.3">IO13</text>
<text x="343.6" y="97.3">IO15</text>
<text x="346.9" y="100.8">NC</text>
<text x="353" y="99">22</text>
<text x="313.3" y="106.1">19</text>
<text x="313.3" y="102.6">18</text>
<text x="318.8" y="107.8">NC</text>
<text x="318.8" y="104.3">NC</text>
<text x="346.9" y="104.3">NC</text>
<text x="346.9" y="107.8">NC</text>
<text x="353" y="102.6">21</text>
<text x="353" y="106.1">20</text>
<text x="325.9" y="166.1">3</text>
<text x="329.4" y="167.8">VIN</text>
<text x="325.9" y="169.6">2</text>
<text x="329.4" y="171.3">VOUT</text>
<text x="342.5" y="171.3">VOUT</text>
<text x="353" y="169.6">4</text>
<text x="78.7" y="183.7">11</text>
<text x="84.2" y="185.5">FLT</text>
<text x="100.8" y="185.5">DEMP</text>
<text x="111.3" y="183.7">10</text>
<text x="78.7" y="187.2">12</text>
<text x="78.7" y="190.7">13</text>
<text x="84.2" y="189">SCK</text>
<text x="78.7" y="194.3">14</text>
<text x="78.7" y="197.8">15</text>
<text x="84.2" y="192.5">BCK</text>
<text x="84.2" y="196">DIN</text>
<text x="100.8" y="196">OUTR</text>
<text x="111.3" y="197.8">6</text>
<text x="111.3" y="194.3">7</text>
<text x="78.7" y="201.3">16</text>
<text x="84.2" y="199.6">LRCK</text>
<text x="84.2" y="203.1">FMT</text>
<text x="100.8" y="203.1">VNEG</text>
<text x="101.3" y="199.6">OUTL</text>
<text x="111.3" y="201.3">5</text>
<text x="78.7" y="204.9">17</text>
<text x="78.7" y="208.4">18</text>
<text x="84.2" y="206.6">XSMT</text>
<text x="100.8" y="206.6">CAPM</text>
<text x="111.3" y="204.9">4</text>
<text x="220.1" y="207" transform="rotate(-90 220.1 207)">1</text>
<text x="223.7" y="207" transform="rotate(-90 223.7 207)">3</text>
<text x="227.2" y="207" transform="rotate(-90 227.2 207)">11</text>
<text x="230.7" y="207" transform="rotate(-90 230.7 207)">10</text>
<text x="234.2" y="207" transform="rotate(-90 234.2 207)">2</text>
<text x="84.2" y="210.1">LDOO</text>
<text x="101.6" y="213.7">CAPP</text>
<text x="111.3" y="211.9">2</text>
</g>
<g font-size="3.2">
<text x="63.1" y="37.3">2</text>
<text x="66.6" y="39.1">GND</text>
<text x="344.2" y="40.8">GND</text>
<text x="353" y="39.1">39</text>
<text x="315.3" y="42.6">1</text>
<text x="318.8" y="44.3">GND</text>
<text x="344.2" y="44.3">GND</text>
<text x="353" y="42.6">38</text>
<text x="63.1" y="77.9">2</text>
<text x="66.6" y="79.6">GND</text>
<text x="313.3" y="92">15</text>
<text x="318.8" y="93.7">GND</text>
<text x="325.9" y="173.1">1</text>
<text x="329.4" y="174.9">GND</text>
<text x="100.4" y="189">AGND</text>
<text x="111.3" y="187.2">9</text>
<text x="111.3" y="208.4">3</text>
<text x="78.7" y="211.9">19</text>
<text x="84.2" y="213.7">DGND</text>
<text x="98.4" y="210.1">CPGND</text>
</g>
<g font-size="3.2" fill="#f00">
<text x="315.3" y="53.2">4</text>
<text x="318.8" y="54.9">SENSOR_VP</text>
<text x="111.3" y="190.7">8</text>
<text x="100.6" y="192.5">AVDD</text>
<text x="78.7" y="215.4">20</text>
<text x="111.3" y="215.4">1</text>
<text x="84.2" y="217.2">DVDD</text>
<text x="98.6" y="217.2">CPVDD</text>
</g>
</svg>
